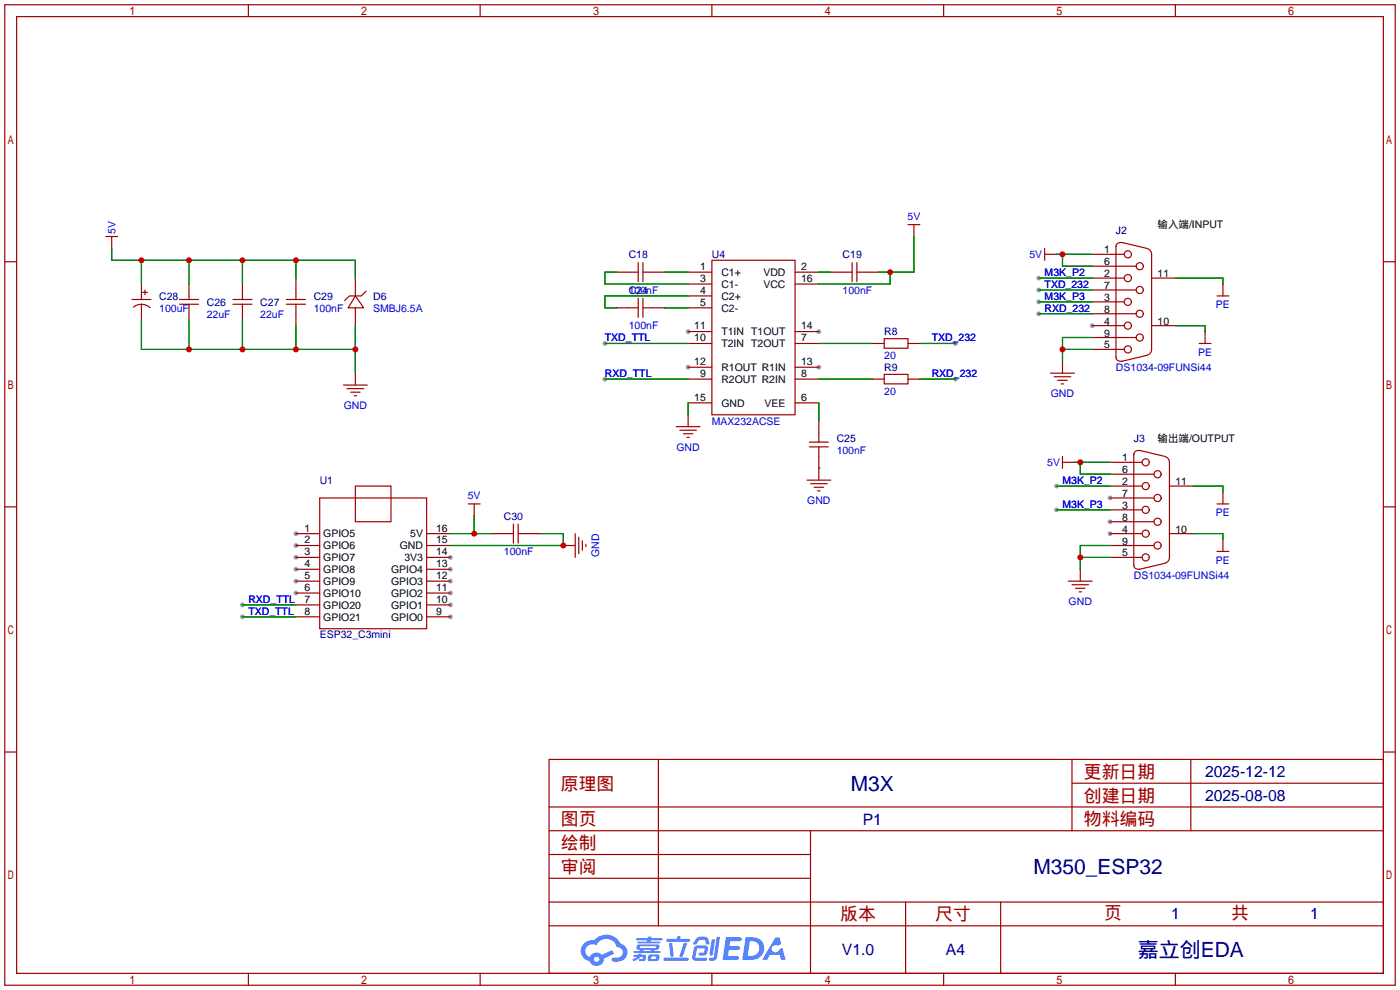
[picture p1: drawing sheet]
<svg xmlns="http://www.w3.org/2000/svg" width="299mm" height="212mm" viewBox="0 0 299 212" stroke-linecap="round" stroke-linejoin="round" font-family="sans-serif">
<g fill="#999">
<circle cx="63.2" cy="114" r=".51"/>
<circle cx="63.2" cy="116.6" r=".51"/>
<circle cx="63.2" cy="119.1" r=".51"/>
<circle cx="63.2" cy="121.7" r=".51"/>
<circle cx="63.2" cy="124.2" r=".51"/>
<circle cx="63.2" cy="126.7" r=".51"/>
<circle cx="96.3" cy="131.8" r=".51"/>
<circle cx="96.3" cy="129.3" r=".51"/>
<circle cx="96.3" cy="126.7" r=".51"/>
<circle cx="96.3" cy="124.2" r=".51"/>
<circle cx="96.3" cy="121.7" r=".51"/>
<circle cx="96.3" cy="119.1" r=".51"/>
<circle cx="147.1" cy="70.9" r=".51"/>
<circle cx="147.1" cy="78.5" r=".51"/>
<circle cx="175" cy="78.5" r=".51"/>
<circle cx="175" cy="70.9" r=".51"/>
<circle cx="233.4" cy="69.6" r=".51"/>
<circle cx="237.2" cy="114" r=".51"/>
<circle cx="237.2" cy="106.4" r=".51"/>
<circle cx="237.2" cy="111.5" r=".51"/>
<circle cx="204.2" cy="73.4" r=".51"/>
<circle cx="204.2" cy="81" r=".51"/>
<circle cx="129.3" cy="73.4" r=".51"/>
<circle cx="129.3" cy="81" r=".51"/>
<circle cx="222" cy="59.4" r=".51"/>
<circle cx="222" cy="64.5" r=".51"/>
<circle cx="222" cy="62" r=".51"/>
<circle cx="222" cy="67.1" r=".51"/>
<circle cx="225.8" cy="103.9" r=".51"/>
<circle cx="225.8" cy="109" r=".51"/>
<circle cx="51.8" cy="129.3" r=".51"/>
<circle cx="51.8" cy="131.8" r=".51"/>
</g>
<g fill="none" stroke="#a10000" stroke-width=".25">
<path d="M1 1h297.2v209.6h-297.2zM3.6 3.6h292.1v204.4h-292.1zM53.1 1v2.6M102.6 1v2.6M152.1 1v2.6M201.7 1v2.6M251.2 1v2.6M1 55.9h2.6M295.7 55.9h2.5M1 108.3h2.6M295.7 108.3h2.5M1 160.7h2.6"/>
<path d="M117.3 162.3h178.4v45.7h-178.4zM117.3 177.5h178.4M117.3 172.5h178.4M140.7 162.3v35.6M173.2 177.5v30.5M229.1 162.3v15.2M229.1 167.4h66.6M254.5 162.3v15.2M295.7 160.7h2.5M117.3 182.6h55.9M117.3 197.9h178.4M117.3 192.8h178.4"/>
<path d="M117.3 187.7h55.9M193.5 192.8v15.2M213.9 192.8v15.2M53.1 208v2.6M102.6 208v2.6M152.1 208v2.6M201.7 208v2.6M251.2 208v2.6"/>
</g>
<g fill="#5487ff">
<path d="M155.2 200.3h2.6a.48 .48 0 0 1 .7 .4 .48 .48 0 0 1-.6 .4h-1.8l-.2 1.1h1.9a.43 .43 0 0 1 .4 .4 .43 .43 0 0 1-.5 .4h-1.9l-.2 1.3h1.7a.45 .45 0 0 1 .5 .2 .45 .45 0 0 1-.1 .6h-3.3z"/>
<path d="M165.7 200.3h.9l.4 1.5-.8 .3a.84 .84 0 0 0-1.2 .3 .84 .84 0 0 0 .4 1.1 .84 .84 0 0 0 1.1-.4l.1-.2 .6-.3 .7 2.5h-1l-.2-1h-2.1l-.6 1h-1.1z"/>
<path d="M152.1 200.8h.7l-.5 3.1a.36 .36 0 0 1-.3 .3 .36 .36 0 0 1-.4-.3z"/>
<path d="M153.2 200.2h.7l-.6 4.3a1.13 1.13 0 0 1-1.8 .6l.2-.4h.7l.2-.2z"/>
<path d="M148.9 200.6l.6-.4h1a.77 .77 0 0 1 .9 .5l.3 1-.2 .2h-.5l-.3-.9-.2-.2-1 .1-.7 1-.6-.1-.1-.2z"/>
<path d="M148.4 202.4l.6-.3h1.7a.81 .81 0 0 1 .7 .5 .81 .81 0 0 1-.2 .8 .81 .81 0 0 1-.9 .8h-.7a.32 .32 0 0 1-.3-.3 .32 .32 0 0 1 .4-.3h.7l.2-.9-1.6 .1-.4 1.8 2.2 .1a.32 .32 0 0 1 .3 .4 .32 .32 0 0 1-.4 .2h-2.2l-.5-.3-.1-.5z"/>
<path d="M141.9 204.7h5a.33 .33 0 0 1 .3 .3 .33 .33 0 0 1-.3 .3h-4.9l-.2-.1z"/>
<path d="M146.1 201.5h.8l-.7 2a.98 .98 0 0 1-.7 1.1l-.3-.3z"/>
<path d="M143 201.6h.7l.3 2.5a.34 .34 0 0 1-.3 .4 .34 .34 0 0 1-.4-.3z"/>
<path d="M142.5 200.7h2.1l.3-.6h.6l-.1 .6h1.7a.32 .32 0 0 1 .4 .3 .32 .32 0 0 1-.4 .3h-4.5l-.2-.2z"/>
<path d="M135.5 204.1h.9l.1-.3h.6v.3h.8a.82 .82 0 0 1-.5 1.3h-.8v-.4l.7-.1 .1-.3a.68 .68 0 0 0-1 .4l-1.1 .4-.1-.4 .9-.5h-.7z"/>
<path d="M136 200.5h2.4l.1-.3h.7v.3h2.2l.2 .3-.2 .2h-2.3v.2h1.8l.2 .3-.2 .1h-4.5l-.1-.4h2l.1-.2h-2.3l-.1-.2z"/>
<path d="M159.4 200.3l-.8 4.9h1.7a2.5 2.5 0 0 0 3-2.5 2.5 2.5 0 0 0-3.1-2.4zM160.3 201.1a1.61 1.61 0 0 1 2 1.5 1.61 1.61 0 0 1-1.8 1.7h-.7z"/>
<path d="M136.2 202a.55 .55 0 0 0-.2 .8 .55 .55 0 0 0 .7 .2l.1 .3h-1.3v.3l5.4 .1 .3-.2-.2-.2h-1.2l.2-.3a.7 .7 0 0 0 .8-.3 .7 .7 0 0 0 0-.8l-4.2-.1zM136.8 202.3l3.3-.1 .1 .1-.2 .3h-3.2zM137.5 203h1.7l-.2 .3h-1.4z"/>
<path d="M138.6 204.2a1.05 1.05 0 0 0 0 1.2 2.91 2.91 0 0 0 2.2-.2 .98 .98 0 0 0 0-1.2h-1.6zM139.2 204.5l.9-.1 .1 .4-.2 .2-.8-.1z"/>
<path d="M124.9 201.6a2.23 2.23 0 0 0-.7 2.3 2.23 2.23 0 0 0 1.8 1.6 1.58 1.58 0 0 0 1.8 .9 1.58 1.58 0 0 0 1.3-1.5l2.2-1.1-.5-.7-2.1 1a1.65 1.65 0 0 0-2.7 .4 1.45 1.45 0 0 1-.8-1.9 1.45 1.45 0 0 1 2-.7l.3 .1a2.3 2.3 0 0 1 2.3-1.3 2.3 2.3 0 0 1 2 1.7 1.12 1.12 0 0 1 1.3 1 1.12 1.12 0 0 1-1.1 1.2h-.7a.45 .45 0 0 0-.6 .4 .45 .45 0 0 0 .5 .5 2.21 2.21 0 0 0 2.2-.5 2.21 2.21 0 0 0 .5-2.3 2.13 2.13 0 0 0-1.3-1.1 3.3 3.3 0 0 0-5.6-.7l-1.1 .1zM127 205a.57 .57 0 0 1 1.1 0 .57 .57 0 0 1-1.1 0z"/>
</g>
<g fill="none" stroke="#a10000" stroke-width=".25">
<path d="M22.6 50.5h2.5M23.9 50.5v2.6M23.9 53.1h.1M63.2 59.4v4.6M75.9 59.4v3.8M131.8 58.2h4.6M136.4 56.1v4.1M137.4 56.1v4.1M137.4 58.2h4.6M147.1 58.2h5M152.1 55.6h17.8v33h-17.8zM169.9 58.2h5.1"/>
<path d="M177.5 58.2h4.6M182.1 56.1v4.1M183.1 58.2h4.6M183.1 56.1v4.1M194.1 48h2.5M195.3 48v2.5M195.3 50.5h.1M223.3 54.4h2.5M223.3 53.1v2.5M225.8 54.4h.1M233.4 59.4h6.9M233.4 54.4h6.9"/>
<path d="M233.4 56.9h9.4M238.5 52.6v23.9M238.5 52.7a.95 .95 0 0 1 1.3-.9l5.3 1.3M245.2 53.1a1.27 1.27 0 0 1 .9 1.3v20.3a1.27 1.27 0 0 1-.9 1.2M246.1 59.4h5.1M28.2 64h4.1M28.5 65.6a2.74 2.74 0 0 1 3.6 .2M30.2 60.7v3.3M30.2 65v3.3M30.5 62.5h1M31 62v1M38.4 65h4"/>
<path d="M38.4 64h4M40.4 60.7v3.3M40.4 65v3.3M49.8 65h4M49.8 64h4M51.8 60.7v3.3M51.8 65v3.3M61.2 65h4.1M61.2 64h4.1M63.2 65v4.6M75.9 79.8h.1M75.9 63.2l1.8 2.6h-3.3z"/>
<path d="M75.9 65.8v3.8M75.9 79.8v2.5M78.2 62.2l-1 1h-2.5l-1 1.1M131.8 65.8h4.6M136.4 63.8v4M137.4 63.8v4M137.4 65.8h4.6M147.1 60.7h5M147.1 63.2h5M147.1 65.8h5M147.1 73.4h5M147.1 70.9h5"/>
<path d="M147.1 78.5h5M169.9 60.7h5.1M169.9 73.4h5.1M169.9 70.9h5.1M169.9 78.5h5.1M186.4 73.4h2.6M189 72.4h5.1v2h-5.1zM194.1 73.4h2.5M224.5 79.8h5.1M227.1 77.2h.1M227.1 77.2v2.6M233.4 64.5h6.9"/>
<path d="M233.4 69.6h6.9M233.4 62h9.4M233.4 74.7h6.9M233.4 67.1h9.4M233.4 72.1h9.4M245.1 75.9l-5.3 1.3a1 1 0 0 1-1.3-.9M246.1 69.6h5.1M256.3 73.4h2.5M257.6 70.9h.1M257.6 70.9v2.5M260.1 63.2h2.5M261.4 60.7h.1"/>
<path d="M261.4 60.7v2.5M73.4 82.3h5.1M74.2 83.1h3.5M74.9 83.8h2.1M75.7 84.6h.5M144.5 91.2h5.1M145.3 91.9h3.5M146 92.7h2.1M146.8 93.5h.5M147.1 88.6h.1M147.1 86.1h5M147.1 81h5"/>
<path d="M147.1 88.6v2.6M169.9 86.1h5.1M169.9 81h5.1M173 94.5h4M173 95.5h4M175 89.9v4.6M175 95.5v7.1M186.4 81h2.6M189 80h5.1v2h-5.1zM194.1 81h2.5M225.3 80.5h3.6M226.1 81.3h2"/>
<path d="M226.8 82h.5M227.1 97.5v2.6M227.1 98.8h2.5M229.6 98.8h.1M237.2 98.8h6.9M242.3 97v23.9M243.6 96.3l5.3 1.2M243.6 96.3a1 1 0 0 0-1.3 .8M249 97.6a1.27 1.27 0 0 1 .9 1.2v20.3a1.27 1.27 0 0 1-.9 1.3M63.2 114h5.1M63.2 116.6h5.1M63.2 119.1h5.1"/>
<path d="M68.3 106.4h22.9v28h-22.9zM75.9 103.9h7.7v7.6h-7.7zM91.2 114h5.1M91.2 116.6h5.1M91.2 119.1h5.1M100.1 107.7h2.5M101.3 107.7v2.5M101.3 110.2h.1M105.2 114h4.5M109.7 112v4.1M110.7 114h4.6M110.7 112v4.1"/>
<path d="M120.4 116.6h2.5M120.4 116.6h.1M122.9 114v5.1M123.7 114.8v3.6M124.5 115.6v2M125.2 116.3v.5M172.5 102.6h5M173.2 103.4h3.6M174 104.1h2M174.8 104.9h.5M175 100.1h.1M237.2 114h6.9"/>
<path d="M237.2 116.6h9.4M237.2 119.1h6.9M237.2 103.9h6.9M237.2 109h6.9M237.2 101.3h9.4M237.2 106.4h9.4M237.2 111.5h9.4M249.9 114h5.1M249.9 103.9h5.1M260.1 107.7h2.5M260.1 117.9h2.5M261.4 105.2h.1"/>
<path d="M261.4 115.3h.1M261.4 105.2v2.5M261.4 115.3v2.6M63.2 121.7h5.1M63.2 124.2h5.1M63.2 126.7h5.1M63.2 129.3h5.1M63.2 131.8h5.1M91.2 121.7h5.1M91.2 124.2h5.1M91.2 126.7h5.1M91.2 129.3h5.1"/>
<path d="M91.2 131.8h5.1M228.3 124.2h5.1M229.1 125h3.6M229.9 125.7h2M230.6 126.5h.5M230.9 121.7h.1M230.9 121.7v2.5M242.3 120.8a.95 .95 0 0 0 1.3 .8M248.9 120.4l-5.3 1.3"/>
<circle cx="241" cy="59.4" r=".76"/>
<circle cx="241" cy="54.4" r=".76"/>
<circle cx="243.6" cy="56.9" r=".76"/>
<circle cx="241" cy="69.6" r=".76"/>
<circle cx="241" cy="64.5" r=".76"/>
<circle cx="241" cy="74.7" r=".76"/>
<circle cx="243.6" cy="67.1" r=".76"/>
<circle cx="243.6" cy="72.1" r=".76"/>
<circle cx="243.6" cy="62" r=".76"/>
<circle cx="244.9" cy="98.8" r=".76"/>
<circle cx="244.9" cy="109" r=".76"/>
<circle cx="244.9" cy="103.9" r=".76"/>
<circle cx="244.9" cy="114" r=".76"/>
<circle cx="244.9" cy="119.1" r=".76"/>
<circle cx="247.4" cy="111.5" r=".76"/>
<circle cx="247.4" cy="101.3" r=".76"/>
<circle cx="247.4" cy="116.6" r=".76"/>
<circle cx="247.4" cy="106.4" r=".76"/>
</g>
<g fill="none" stroke="#008700" stroke-width=".25">
<path d="M23.9 53.1v2.5h52v3.8M30.2 55.6v5.1M40.4 55.6v5.1M51.8 55.6v5.1M63.2 55.6v3.8M131.8 58.2h-2.5v2.5h17.8M142 58.2h5.1M175 58.2h2.5M190.2 58.2v2.5h-15.2M195.3 50.5v7.7h-7.6M222 59.4h11.4M225.8 54.4h7.6"/>
<path d="M227.1 54.4v2.5h6.3M251.2 59.4h10.2v1.3M30.2 68.3v6.4h45.7M40.4 68.3v6.4M51.8 68.3v6.4M63.2 69.6v5.1M75.9 69.6v10.2M129.3 73.4h17.8M142 65.8h5.1M147.1 63.2h-17.8v2.6h2.5M175 73.4h11.4M196.6 73.4h7.6"/>
<path d="M222 64.5h11.4M222 62h11.4M222 67.1h11.4M227.1 74.7h6.3M233.4 72.1h-6.3v5.1M251.2 69.6h6.4v1.3M129.3 81h17.8M147.1 86.1v2.5M175 81h11.4M175 86.1v3.8M196.6 81h7.6M229.6 98.8h7.6"/>
<path d="M230.9 98.8v2.5h6.3M96.3 114h8.9M101.3 110.2v3.8M115.3 114h5.1v2.6h-24.1M175 100.1h.1M225.8 103.9h11.4M225.8 109h11.4M230.9 119.1h6.3M237.2 116.6h-6.3v5.1M255 103.9h6.4v1.3M255 114h6.4v1.3M51.8 129.3h11.4"/>
<path d="M51.8 131.8h11.4"/>
</g>
<g fill="#c00">
<circle cx="190.2" cy="58.2" r=".63"/>
<circle cx="227.1" cy="54.4" r=".63"/>
<circle cx="227.1" cy="74.7" r=".63"/>
<circle cx="230.9" cy="98.8" r=".63"/>
<circle cx="230.9" cy="119.1" r=".63"/>
<circle cx="63.2" cy="55.6" r=".63"/>
<circle cx="51.8" cy="55.6" r=".63"/>
<circle cx="30.2" cy="55.6" r=".63"/>
<circle cx="40.4" cy="55.6" r=".63"/>
<circle cx="75.9" cy="74.7" r=".63"/>
<circle cx="40.4" cy="74.7" r=".63"/>
<circle cx="51.8" cy="74.7" r=".63"/>
<circle cx="63.2" cy="74.7" r=".63"/>
<circle cx="101.3" cy="114" r=".63"/>
<circle cx="120.4" cy="116.6" r=".63"/>
</g>
<g font-size="4.5" fill="#000080">
<text x="181.8" y="169">M3X</text>
<text x="220.9" y="186.8">M350_ESP32</text>
<text x="243.2" y="204.6">嘉立创EDA</text>
</g>
<g font-size="3.8" fill="#a00000">
<text x="231.6" y="166.2">更新日期</text>
<text x="119.9" y="168.8">原理图</text>
<text x="231.6" y="171.3">创建日期</text>
<text x="119.9" y="176.4">图页</text>
<text x="231.6" y="176.4">物料编码</text>
<text x="119.9" y="181.5">绘制</text>
<text x="119.9" y="186.6">审阅</text>
<text x="179.6" y="196.7">版本</text>
<text x="199.9" y="196.7">尺寸</text>
<text x="236" y="196.5">页</text>
<text x="263.1" y="196.5">共</text>
</g>
<g font-size="3.4" fill="#000080">
<text x="257.6" y="166.1">2025-12-12</text>
<text x="257.6" y="171.2">2025-08-08</text>
<text x="184.4" y="176.2">P1</text>
<text x="250.3" y="196.3">1</text>
<text x="280" y="196.3">1</text>
<text x="179.9" y="204.2">V1.0</text>
<text x="202.2" y="204.2">A4</text>
</g>
<g font-size="2.2" fill="#00f">
<text x="194" y="47">5V</text>
<text x="24.7" y="50" transform="rotate(-90 24.7 50)">5V</text>
<text x="220" y="55.2">5V</text>
<text x="223.3" y="59">M3K_P2</text>
<text x="134.4" y="62.8">100nF</text>
<text x="180.1" y="62.8">100nF</text>
<text x="223.3" y="64.1">M3K_P3</text>
<text x="223.3" y="61.5">TXD_232</text>
<text x="259.9" y="65.8">PE</text>
<text x="34" y="66.6">100uF</text>
<text x="44.2" y="67.9">22uF</text>
<text x="55.6" y="67.9">22uF</text>
<text x="67.1" y="66.6">100nF</text>
<text x="79.8" y="66.6">SMBJ6.5A</text>
<text x="134.4" y="70.4">100nF</text>
<text x="223.3" y="66.6">RXD_232</text>
<text x="129.3" y="73">TXD_TTL</text>
<text x="189" y="76.8">20</text>
<text x="199.1" y="73">TXD_232</text>
<text x="256.1" y="76">PE</text>
<text x="129.3" y="80.6">RXD_TTL</text>
<text x="199.1" y="80.6">RXD_232</text>
<text x="238.5" y="79.3">DS1034-09FUNSi44</text>
<text x="73.5" y="87.4">GND</text>
<text x="189" y="84.4">20</text>
<text x="224.6" y="84.9">GND</text>
<text x="152.1" y="90.7">MAX232ACSE</text>
<text x="144.6" y="96.3">GND</text>
<text x="178.8" y="97.1">100nF</text>
<text x="223.8" y="99.6">5V</text>
<text x="100" y="106.7">5V</text>
<text x="172.5" y="107.8">GND</text>
<text x="227.1" y="103.4">M3K_P2</text>
<text x="227.1" y="108.5">M3K_P3</text>
<text x="259.9" y="110.3">PE</text>
<text x="107.7" y="118.7">100nF</text>
<text x="128.1" y="119.1" transform="rotate(-90 128.1 119.1)">GND</text>
<text x="242.3" y="123.8">DS1034-09FUNSi44</text>
<text x="259.9" y="120.5">PE</text>
<text x="53.1" y="128.8">RXD_TTL</text>
<text x="53.1" y="131.4">TXD_TTL</text>
<text x="228.4" y="129.3">GND</text>
</g>
<g font-size="2.2" fill="#000080">
<text x="238.5" y="50.1">J2</text>
<text x="134.4" y="55.2">C18</text>
<text x="152.1" y="55.2">U4</text>
<text x="180.1" y="55.2">C19</text>
<text x="34" y="64.1">C28</text>
<text x="44.2" y="65.3">C26</text>
<text x="55.6" y="65.3">C27</text>
<text x="67.1" y="64.1">C29</text>
<text x="79.8" y="64.1">D6</text>
<text x="134.4" y="62.8">C24</text>
<text x="189" y="71.7">R8</text>
<text x="189" y="79.3">R9</text>
<text x="178.8" y="94.5">C25</text>
<text x="242.3" y="94.5">J3</text>
<text x="68.3" y="103.4">U1</text>
<text x="107.7" y="111.1">C30</text>
<text x="68.3" y="136.5">ESP32_C3mini</text>
</g>
<g font-size="2.2">
<text x="247.4" y="48.8">输入端/INPUT</text>
<text x="149.6" y="57.7">1</text>
<text x="154.2" y="59">C1+</text>
<text x="163.2" y="59">VDD</text>
<text x="171.2" y="57.7">2</text>
<text x="236" y="54.1">1</text>
<text x="236" y="59.2">2</text>
<text x="236" y="56.7">6</text>
<text x="247.4" y="59.2">11</text>
<text x="149.6" y="60.3">3</text>
<text x="149.6" y="62.8">4</text>
<text x="149.6" y="65.3">5</text>
<text x="154.2" y="61.5">C1-</text>
<text x="154.2" y="64.1">C2+</text>
<text x="163.2" y="61.5">VCC</text>
<text x="171.2" y="60.3">16</text>
<text x="236" y="64.3">3</text>
<text x="236" y="61.8">7</text>
<text x="148.4" y="70.4">11</text>
<text x="154.2" y="66.6">C2-</text>
<text x="154.2" y="71.7">T1IN T1OUT</text>
<text x="171.2" y="70.4">14</text>
<text x="236" y="69.4">4</text>
<text x="236" y="66.8">8</text>
<text x="236" y="71.9">9</text>
<text x="247.4" y="69.4">10</text>
<text x="148.4" y="73">10</text>
<text x="154.2" y="74.2">T2IN T2OUT</text>
<text x="171.2" y="73">7</text>
<text x="236" y="74.5">5</text>
<text x="148.4" y="78">12</text>
<text x="149.6" y="80.6">9</text>
<text x="154.2" y="81.8">R2OUT R2IN</text>
<text x="154.2" y="79.3">R1OUT R1IN</text>
<text x="171.2" y="80.6">8</text>
<text x="171.2" y="78">13</text>
<text x="148.4" y="85.7">15</text>
<text x="154.2" y="86.9">GND</text>
<text x="163.4" y="86.9">VEE</text>
<text x="171.2" y="85.7">6</text>
<text x="247.4" y="94.5">输出端/OUTPUT</text>
<text x="239.8" y="98.6">1</text>
<text x="239.8" y="101.1">6</text>
<text x="239.8" y="103.7">2</text>
<text x="239.8" y="106.2">7</text>
<text x="251.2" y="103.7">11</text>
<text x="65" y="113.6">1</text>
<text x="93.2" y="113.6">16</text>
<text x="239.8" y="108.8">3</text>
<text x="239.8" y="113.8">4</text>
<text x="239.8" y="111.3">8</text>
<text x="251.2" y="113.8">10</text>
<text x="65" y="116.1">2</text>
<text x="65" y="118.7">3</text>
<text x="69.1" y="114.9">GPIO5</text>
<text x="69.1" y="117.4">GPIO6</text>
<text x="69.1" y="119.9">GPIO7</text>
<text x="85.4" y="117.4">GND</text>
<text x="86.4" y="119.9">3V3</text>
<text x="87.7" y="114.9">5V</text>
<text x="93.2" y="118.7">14</text>
<text x="93.2" y="116.1">15</text>
<text x="239.8" y="118.9">5</text>
<text x="239.8" y="116.4">9</text>
<text x="65" y="121.2">4</text>
<text x="65" y="123.8">5</text>
<text x="69.1" y="122.5">GPIO8</text>
<text x="69.1" y="125">GPIO9</text>
<text x="83.6" y="125">GPIO3</text>
<text x="83.6" y="122.5">GPIO4</text>
<text x="93.2" y="123.8">12</text>
<text x="93.2" y="121.2">13</text>
<text x="65" y="126.3">6</text>
<text x="65" y="128.8">7</text>
<text x="65" y="131.4">8</text>
<text x="69.1" y="127.6">GPIO10</text>
<text x="69.1" y="130.1">GPIO20</text>
<text x="83.6" y="130.1">GPIO1</text>
<text x="83.6" y="127.6">GPIO2</text>
<text x="93.2" y="131.4">9</text>
<text x="93.2" y="128.8">10</text>
<text x="93.2" y="126.3">11</text>
<text x="69.1" y="132.6">GPIO21</text>
<text x="83.6" y="132.6">GPIO0</text>
</g>
</svg>
